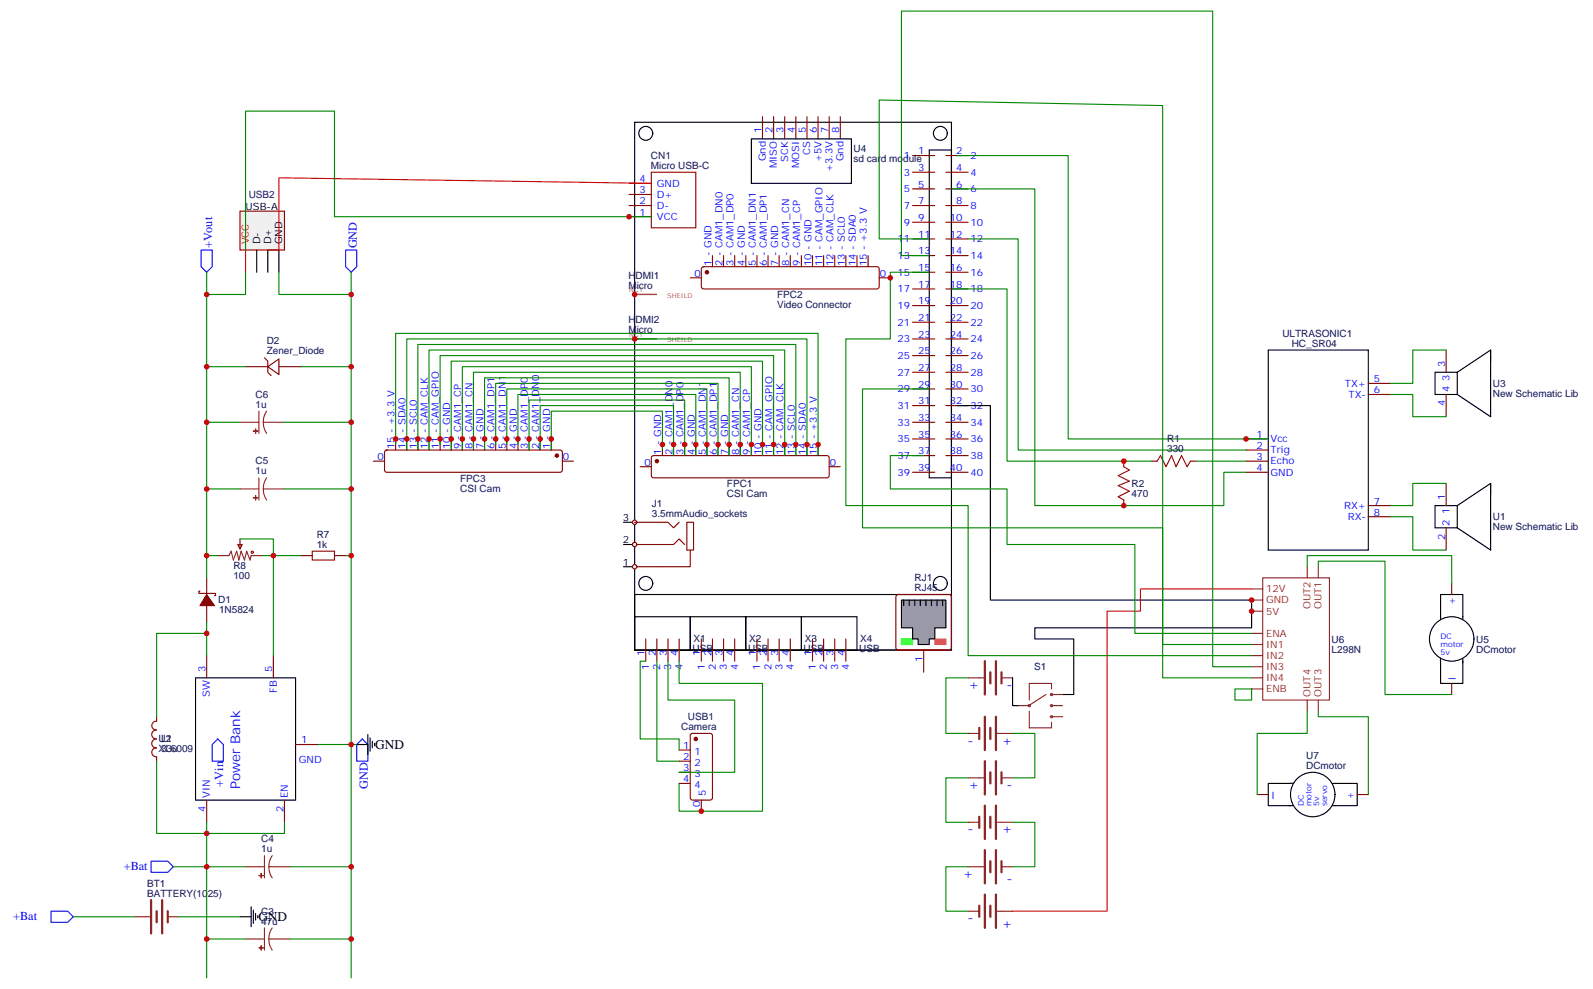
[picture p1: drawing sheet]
<svg xmlns="http://www.w3.org/2000/svg" width="506mm" height="314mm" viewBox="0 0 506 314" stroke-linecap="round" stroke-linejoin="round" font-family="sans-serif">
<g fill="none" stroke="#000" stroke-width=".35">
<path d="M201.4 38.8h100.5v167.6h-100.5zM294.9 47.6h7v104.1h-7zM201.4 188.7h100.5v17.7h-100.5z"/>
<circle cx="204.9" cy="42.3" r="2.2"/>
<circle cx="298.4" cy="42.3" r="2.2"/>
<circle cx="204.9" cy="185.2" r="2.2"/>
<circle cx="298.4" cy="185.2" r="2.2"/>
</g>
<g fill="none" stroke="#870000" stroke-width=".35">
<path d="M289.6 49.4h7.1M289.6 54.7h7.1M289.6 60h7.1M300.2 49.4h7M300.2 54.7h7M300.2 60h7M289.6 65.3h7.1M289.6 70.6h7.1M289.6 75.8h7.1M300.2 65.3h7M300.2 70.6h7M300.2 75.8h7"/>
<path d="M289.6 81.1h7.1M289.6 86.4h7.1M289.6 91.7h7.1M289.6 97h7.1M300.2 81.1h7M300.2 86.4h7M300.2 91.7h7M300.2 97h7M289.6 102.3h7.1M289.6 107.6h7.1M289.6 112.9h7.1M289.6 118.2h7.1"/>
<path d="M300.2 102.3h7M300.2 107.6h7M300.2 112.9h7M300.2 118.2h7M289.6 123.5h7.1M289.6 128.8h7.1M289.6 134.1h7.1M289.6 139.3h7.1M300.2 123.5h7M300.2 128.8h7M300.2 134.1h7M300.2 139.3h7"/>
<path d="M289.6 144.6h7.1M289.6 149.9h7.1M300.2 144.6h7M300.2 149.9h7M284.5 188.9l.5-.2h16.2l.5 .2 .2 .5v16.3l-.2 .5-.5 .2h-16.2l-.5-.3-.2-.4v-16.3z"/>
</g>
<path d="M286.1 202.8h3.5v1.8h-3.5z" fill="#0f0" stroke="#0f0" stroke-width=".35"/>
<path d="M296.7 202.8h3.5v1.8h-3.5z" fill="#fc0" stroke="#fc0" stroke-width=".35"/>
<path d="M286.1 190.5h14.1v8.8h-3.5v3.5h-1.8v1.8h-3.5v-1.8h-1.8v-3.5h-3.5z" fill="#999" stroke="#000" stroke-width=".35"/>
<g fill="none" stroke="#000" stroke-width=".35">
<path d="M197.9 179.9h3.5M197.9 172.9h3.5M197.9 165.8h3.5M201.4 195.8h17.6v10.6h-17.6zM219 195.8h17.7v10.6h-17.7zM236.7 195.8h17.6v10.6h-17.6zM254.3 195.8h17.7v10.6h-17.7zM286.8 190.5v1.8M288.5 190.5v1.8M290.3 190.5v1.8M292.1 190.5v1.8M293.8 190.5v1.8"/>
<path d="M295.6 190.5v1.8M297.4 190.5v1.8M299.1 190.5v1.8"/>
</g>
<g fill="none" stroke="#870000" stroke-width=".35">
<path d="M201.4 172.9h12.3l1.8-1.8 1.8 1.8M201.4 179.9h7.1M204.9 202.8v7.1M208.5 202.8v7.1M212 202.8v7.1M215.5 202.8v7.1M222.6 202.8v7.1M226.1 202.8v7.1M229.6 202.8v7.1M233.2 202.8v7.1M240.2 202.8v7.1M243.7 202.8v7.1"/>
<path d="M247.3 202.8v7.1M250.8 202.8v7.1M257.8 202.8v7.1M261.4 202.8v7.1M264.9 202.8v7.1M268.4 202.8v7.1M293.1 206.4v7"/>
</g>
<g fill="#f0f0f0" stroke="#870000" stroke-width=".35">
<circle cx="201.4" cy="179.9" r=".71"/>
<circle cx="201.4" cy="172.9" r=".71"/>
<circle cx="201.4" cy="165.8" r=".71"/>
</g>
<g fill="none" stroke="#870000" stroke-width=".35">
<path d="M242 37v7.1M245.5 37v7.1M249 37v7.1M252.6 37v7.1M256.1 37v7.1M259.6 37v7.1M263.1 37v7.1M266.7 37v7.1M199.6 58.2h7.1M206.7 54.7h14.1v17.6h-14.1zM199.6 68.8h7.1M199.6 65.3h7.1"/>
<path d="M199.6 61.7h7.1M219 88.2h3.6M222.8 84.9l.5-.2h55l.5 .2 .2 .5v5.6l-.2 .5-.5 .2h-55l-.5-.2-.2-.5v-5.6zM226.1 81.1v3.6M229.6 81.1v3.6M233.2 81.1v3.6M236.7 81.1v3.6M240.2 81.1v3.6M243.7 81.1v3.6M247.3 81.1v3.6M250.8 81.1v3.6M254.3 81.1v3.6"/>
<path d="M257.8 81.1v3.6M261.4 81.1v3.6M264.9 81.1v3.6M268.4 81.1v3.6M272 81.1v3.6M275.5 81.1v3.6M279 88.2h3.5M125.6 139.3v3.6M129.1 139.3v3.6M132.6 139.3v3.6M136.1 139.3v3.6M139.7 139.3v3.6"/>
<path d="M143.2 139.3v3.6M146.7 139.3v3.6M150.2 139.3v3.6M153.8 139.3v3.6M157.3 139.3v3.6M160.8 139.3v3.6M164.4 139.3v3.6M167.9 139.3v3.6M171.4 139.3v3.6M174.9 139.3v3.6M118.5 146.4h3.5M122.3 143.1l.4-.2h55.1l.5 .2 .2 .5v5.6l-.3 .5-.4 .2h-55.1l-.5-.2-.2-.5v-5.6z"/>
<path d="M178.5 146.4h3.5M203.2 148.2h3.5M206.9 144.8l.5-.2h55l.5 .2 .2 .5v5.7l-.2 .5-.5 .2h-55l-.5-.2-.2-.5v-5.7zM210.2 141.1v3.5M213.7 141.1v3.5M217.3 141.1v3.5M220.8 141.1v3.5M224.3 141.1v3.5M227.9 141.1v3.5M231.4 141.1v3.5M234.9 141.1v3.5M238.4 141.1v3.5"/>
<path d="M242 141.1v3.5M245.5 141.1v3.5M249 141.1v3.5M252.6 141.1v3.5M256.1 141.1v3.5M259.6 141.1v3.5M263.1 148.2h3.6M75.5 172.9h1.4l-.7 1.4zM76.2 171.1v3.2M201.4 165.8h10.6l1.7 1.8 1.8-1.8M219 174.6h-1v-8.8h2.1v8.8h-1.1v5.3h-10.5M63.5 187.7h-.4v.7h5.3v.7h-.3"/>
<path d="M65.6 183.4v5.3M65.6 192.3v5.3M65.6 208.1v7.1M86.7 208.1v7.1M49.7 229a1.4 1.4 0 0 0-1.5 1.4 1.4 1.4 0 0 0 1.5 1.4 1.43 1.43 0 0 0-1.6 1.4 1.43 1.43 0 0 0 1.6 1.4 1.41 1.41 0 0 0-1.5 1.4 1.41 1.41 0 0 0 1.5 1.4 1.41 1.41 0 0 0-1.5 1.4 1.41 1.41 0 0 0 1.5 1.4M49.7 227.5v1.5M93.8 236.4h7.1M49.7 240.2v1.5M65.6 254v7.1M90.3 254v7.1"/>
</g>
<path d="M201.4 93.5h6.9M201.4 107.6h6.9" fill="none" stroke="#a64a4a" stroke-width=".35"/>
<g fill="#870000" stroke="#870000" stroke-width=".35">
<path d="M65.6 188.7l2.5 3.6h-4.6z"/>
<circle cx="208.5" cy="146.4" r=".53"/>
<circle cx="224.3" cy="86.4" r=".53"/>
<circle cx="176.7" cy="144.6" r=".53"/>
</g>
<path d="M238.4 44.1h31.8v14.1h-31.8zM62.1 215.2h31.7v38.8h-31.7zM113.2 236.4h3.5M116.7 233.2v6.3M117.4 234.2v4.3M118.1 235.3v2.1M118.9 236v.7M76.2 291h3.5M79.7 287.9v6.3M80.4 288.9v4.3M81.1 290v2.1M81.8 290.7v.7" fill="none" stroke="#000" stroke-width=".35"/>
<g fill="none" stroke="#008700" stroke-width=".35">
<path d="M76.2 134.1h-10.6v21.1M90.3 134.1h21.1v21.1M76.2 155.2h-10.6v21.2M90.3 155.2h21.1v21.2M125.6 141.1v-35.3h134v38.8M129.1 142.9v-35.3h127v37M132.6 142.9v-33.5h120v35.2M136.1 142.9v-31.8h112.9v33.5M139.7 141.1v-28.2h105.8v31.7M143.2 142.9v-28.2h98.8v29.9M146.7 142.9v-26.5h91.7v28.2M150.2 142.9v-24.7h84.7v26.4"/>
<path d="M153.8 142.9v-23h77.6v24.7M157.3 141.1v-19.4h70.6v22.9M160.8 141.1v-17.6h63.5v21.1M164.4 141.1v-15.9h56.4v19.4M167.9 142.9v-15.9h49.4v17.6M171.4 142.9v-14.1h42.3v15.8M174.9 142.9v-12.4h35.3v12.4M69.1 176.4h-3.5v7M76.2 171.1h10.5v5.3h-3.5M95.6 176.4h-8.9v31.7M109.7 176.4h1.7v60h1.8M65.6 197.6v3.5"/>
<path d="M65.6 208.1v-7h-15.9v26.4M100.9 236.4h10.5v38.8M49.7 241.7v22.9h40.6v-3.5M65.6 261.1v14.1h-10.6M77.9 275.2h-12.3v22.9M92 275.2h19.4v22.9M23.2 291h19.5M56.8 291h19.4M77.9 298.1h-12.3v12.3M92 298.1h19.4v12.3"/>
</g>
<path d="M47.9 285.7v10.6M49.7 289.3v3.5M51.5 285.7v10.6M53.2 289.3v3.5" fill="none" stroke="#8c2424" stroke-width=".71"/>
<g fill="none" stroke="#8c2424" stroke-width=".35">
<path d="M76.2 134.1h6M82.2 130.5v7.1M83.6 134.1l.2 1.8 .8 1.7M83.6 134.1h6.7M84.6 130.5l-.8 1.7-.2 1.9M76.2 155.2h6M82.2 151.7v7M83.6 155.2l.2 1.9 .8 1.6M83.6 155.2h6.7M84.6 151.7l-.8 1.7-.2 1.8M69.1 176.4h3.5l.7-1.4 .7 2.8 1.1-2.8 .7 2.8 .7-2.8 1.1 2.8 .7-2.8 1 2.8 .4-1.4h3.5M77.9 275.2h6"/>
<path d="M83.9 271.6v7.1M85.3 275.2l.3 1.8 .8 1.7M85.3 275.2h6.7M86.4 271.6l-.8 1.7-.3 1.9M42.7 291h4.9M53.2 291h3.6M77.9 298.1h6M83.9 294.6v7M85.3 298.1l.3 1.8 .8 1.7M85.3 298.1h6.7M86.4 294.6l-.8 1.6-.3 1.9"/>
</g>
<path d="M69.1 234.6l1.8 1.8v5.3h-3.6v-5.3zM115 234.6l1.7 1.8v5.3h-3.5v-5.3zM47.9 273.4h5.3l1.8 1.8-1.8 1.7h-5.3zM16.2 289.3h5.3l1.7 1.7-1.7 1.8h-5.3z" fill="none" stroke="#00f" stroke-width=".35"/>
<g fill="#8c2424" stroke="#8c2424" stroke-width=".35">
<path d="M82.9 300.2v1.4z"/>
<path d="M82.2 300.9h1.4z"/>
<path d="M82.9 277.3v1.4z"/>
<path d="M82.2 278h1.4z"/>
<path d="M81.1 157.3v1.4z"/>
<path d="M80.4 158h1.4z"/>
<path d="M81.1 136.2v1.4z"/>
<path d="M80.4 136.8l1.4 .1z"/>
</g>
<circle cx="80" cy="175.3" r=".35" fill="none" stroke="#a10000" stroke-width=".35"/>
<path d="M85 116.4l3.5-2.5v5z" fill="#fff" stroke="#870000" stroke-width=".35"/>
<path d="M77.9 116.4h7.1M83.9 113.6l1.1 1.1v3.5l1 1M88.5 116.4h7.1" fill="none" stroke="#870000" stroke-width=".35"/>
<path d="M77.9 116.4h-12.3v17.7M95.6 116.4h15.8v17.7" fill="none" stroke="#008700" stroke-width=".35"/>
<path d="M76.2 67h14.1v12.4h-14.1z" fill="#f0f0f0" stroke="#870000" stroke-width=".35"/>
<path d="M206.7 58.2l-118.2-1.8v23h-3.5M77.9 79.4v7M397.2 187h-35.3v7h-10.6v95.3h-30" fill="none" stroke="#f00" stroke-width=".35"/>
<g fill="none" stroke="#000" stroke-width=".35">
<path d="M81.5 79.4v7M85 79.4v7M88.5 79.4v7M402.5 111.1h31.7v63.5h-31.7zM455.4 118.2h7.1v7h-7.1zM473 114.7v-3.6l-10.5 7.1M473 111.1v21.2l-10.5-7.1M303.7 128.8h10.6v61.7h82.9v8.8h-68.8v3.5h12.3v17.7h-3.5M473 157v-3.5l-10.5 7M473 153.5v21.1l-10.5-7M455.4 160.5h7.1v7.1h-7.1zM464.2 195.8v-7.1h-7v8"/>
<path d="M464.2 195.7v.9M321.3 215.2v8.8h1.8M457.1 208.9v1.1M457.2 209.9v7.1h7v-7.1M464.2 209.2v1.2M409.1 255.8h1.2M409.4 248.7h1.1M409.5 248.7h-7v7.1h7M422.7 248.7h8v7.1h-7M422.9 255.8h.9"/>
<circle cx="460.7" cy="202.8" r="7.1"/>
<circle cx="416.6" cy="252.2" r="7.1"/>
</g>
<g fill="none" stroke="#008700" stroke-width=".35">
<path d="M301.9 60h26.5v100.5h60v-10.6h7M303.7 49.4h35.3v89.9h63.5M206.7 68.8h-100.5v-33.5h-28.3v44.1M294.9 75.8h-15.9v-44l90 1.7v181.7h28.2M307.2 75.8h15.9v67.1h72.3M65.6 86.4v7.1M77.9 86.4v7.1h-12.3v22.9M88.5 86.4v7.1h22.9v22.9M111.4 86.4v7.1M294.9 86.4h-12.4v21.2h-14.1v52.9h38.8v47.6h90M294.9 81.1h-8.8v-77.6h98.7v208.2h12.4M301.9 91.7h17.7v54.7h45.8"/>
<path d="M458.9 111.1h-10.6v10.6h-7M294.9 123.5h-21.2v44.1h95.3v37h28.2M441.3 125.2h7v7.1h10.6M293.1 144.6h-10.6v10.6h37.1v17.7h40.6v28.2h37M379.6 146.4h15.8M458.9 153.5h-10.6v7h-7M414.8 179.9v-3.5h45.9v8.8M418.4 179.9v-1.7h21.1v42.3h21.2M441.3 164h7v10.6h10.6M204.9 209.9h-1.7v24.7h12.3v3.5M208.5 209.9v31.8h7M212 209.9v12.3h21.2v23h-17.7"/>
<path d="M215.5 209.9v7.1h26.5v40.5h-26.5v-8.8M307.2 215.2h-7v17.6h7M391.9 218.7h5.3v3.5h-5.3zM321.3 232.8h7.1v14.1h-7.1M414.8 225.8v7h-15.8v19.4M418.4 225.8v1.7h15.8v24.7M307.2 246.9h-7v14.2h7M307.2 275.2h-7v14.1h7M321.3 261.1h7.1v14.1h-7.1"/>
</g>
<path d="M63.8 79.4h3.5v5.3l-1.7 1.7-1.8-1.7zM109.7 79.4h3.5v5.3l-1.8 1.7-1.7-1.7z" fill="none" stroke="#00f" stroke-width=".35"/>
<path d="M356.6 148.2l1.8 1-3.5 1.8 3.5 1.8-3.5 1.4 3.5 1.7-3.5 1.8 1.7 1M367.2 146.4l1.1-1.8 1.7 3.6 1.8-3.6 1.4 3.6 1.8-3.6 1.7 3.6 1.1-1.8M99.1 175h7.1v2.8h-7.1z" fill="none" stroke="#a10000" stroke-width=".35"/>
<g fill="none" stroke="#870000" stroke-width=".35">
<path d="M458.9 111.1v7.1M395.4 139.3h7.1M434.2 121.7h7.1M434.2 125.2h7.1M458.9 125.2v7.1M356.6 146.4v1.8M356.6 158.7v1.8M365.4 146.4h1.8M377.8 146.4h1.8M395.4 142.9h7.1M395.4 146.4h7.1M395.4 149.9h7.1"/>
<path d="M458.9 153.5v7M95.6 176.4h3.5M106.2 176.4h3.5M434.2 160.5h7.1M434.2 164h7.1M458.9 167.6v7M460.7 185.2v3.5M460.7 217v3.5M215.5 238.1h3.5M219.3 233l.4-.2h5.7l.6 .5 .1 20-.5 .6-5.9 .1-.6-.5-.1-20zM215.5 241.7h3.5M215.5 245.2h3.5"/>
<path d="M215.5 248.7h3.5M222.6 254v3.5M399 252.2h3.5M430.7 252.2h3.5"/>
</g>
<g fill="none" stroke="#8c2424" stroke-width=".35">
<path d="M414.8 179.9v3.5M418.4 179.9v3.5M397.2 187h3.5M397.2 190.5h3.5M397.2 194h3.5M400.7 183.4h21.2v38.8h-21.2zM307.2 215.2h5M317.8 215.2h3.5M333.7 218.7v-1.7h-7.1v5.2M397.2 204.6h3.5M397.2 201.1h3.5M397.2 208.1h3.5"/>
<path d="M397.2 211.7h3.5M397.2 218.7h3.5M397.2 215.2h3.5M307.2 232.8h3.6M316.4 232.8h4.9M323.1 224h3.5M326.6 225.8v5.3h7.1v-1.8M331.9 220.5l-4.9 3.2M333.7 220.5h3.5M333.7 224h3.5M333.7 227.5h3.5M414.8 222.2v3.6"/>
<path d="M418.4 222.2v3.6M307.2 246.9h5M317.8 246.9h3.5M307.2 261.1h3.6M307.2 275.2h5M316.4 261.1h4.9M317.8 275.2h3.5M307.2 289.3h3.6M316.4 289.3h4.9"/>
<circle cx="326.6" cy="224" r=".35"/>
<circle cx="333.7" cy="227.5" r=".35"/>
<circle cx="333.7" cy="224" r=".35"/>
<circle cx="333.7" cy="220.5" r=".35"/>
</g>
<g fill="none" stroke="#8c2424" stroke-width=".71">
<path d="M312.5 209.9v10.6M314.3 213.4v3.6M316.1 209.9v10.6M317.8 213.4v3.6M310.8 231.1v3.5M312.5 227.5v10.6M314.3 231.1v3.5M316.1 227.5v10.6M310.8 259.3v3.5M312.5 241.7v10.5M312.5 255.8v10.5M314.3 245.2v3.5"/>
<path d="M314.3 259.3v3.5M316.1 241.7v10.5M316.1 255.8v10.5M317.8 245.2v3.5M312.5 269.9v10.6M314.3 273.4v3.5M316.1 269.9v10.6M317.8 273.4v3.5M310.8 287.5v3.5M312.5 284v10.6M314.3 287.5v3.5M316.1 284v10.6"/>
</g>
<circle cx="220.8" cy="234.6" r=".53" fill="#870000" stroke="#870000" stroke-width=".35"/>
<g fill="#c00">
<circle cx="201.4" cy="107.6" r=".88"/>
<circle cx="201.4" cy="93.5" r=".88"/>
<circle cx="210.2" cy="141.1" r=".88"/>
<circle cx="174.9" cy="139.3" r=".88"/>
<circle cx="213.7" cy="141.1" r=".88"/>
<circle cx="171.4" cy="139.3" r=".88"/>
<circle cx="217.3" cy="141.1" r=".88"/>
<circle cx="167.9" cy="139.3" r=".88"/>
<circle cx="220.8" cy="141.1" r=".88"/>
<circle cx="164.4" cy="139.3" r=".88"/>
<circle cx="224.3" cy="141.1" r=".88"/>
<circle cx="160.8" cy="139.3" r=".88"/>
<circle cx="227.9" cy="141.1" r=".88"/>
<circle cx="157.3" cy="139.3" r=".88"/>
<circle cx="231.4" cy="141.1" r=".88"/>
<circle cx="153.8" cy="139.3" r=".88"/>
<circle cx="234.9" cy="141.1" r=".88"/>
<circle cx="150.2" cy="139.3" r=".88"/>
<circle cx="238.4" cy="141.1" r=".88"/>
<circle cx="146.7" cy="139.3" r=".88"/>
<circle cx="242" cy="141.1" r=".88"/>
<circle cx="143.2" cy="139.3" r=".88"/>
<circle cx="245.5" cy="141.1" r=".88"/>
<circle cx="139.7" cy="139.3" r=".88"/>
<circle cx="249" cy="141.1" r=".88"/>
<circle cx="136.1" cy="139.3" r=".88"/>
<circle cx="252.6" cy="141.1" r=".88"/>
<circle cx="132.6" cy="139.3" r=".88"/>
<circle cx="256.1" cy="141.1" r=".88"/>
<circle cx="129.1" cy="139.3" r=".88"/>
<circle cx="259.6" cy="141.1" r=".88"/>
<circle cx="125.6" cy="139.3" r=".88"/>
<circle cx="65.6" cy="93.5" r=".88"/>
<circle cx="111.4" cy="116.4" r=".88"/>
<circle cx="65.6" cy="134.1" r=".88"/>
<circle cx="111.4" cy="155.2" r=".88"/>
<circle cx="65.6" cy="176.4" r=".88"/>
<circle cx="65.6" cy="201.1" r=".88"/>
<circle cx="111.4" cy="236.4" r=".88"/>
<circle cx="111.4" cy="275.2" r=".88"/>
<circle cx="65.6" cy="264.6" r=".88"/>
<circle cx="65.6" cy="298.1" r=".88"/>
<circle cx="111.4" cy="298.1" r=".88"/>
<circle cx="65.6" cy="275.2" r=".88"/>
<circle cx="86.7" cy="176.4" r=".88"/>
<circle cx="65.6" cy="155.2" r=".88"/>
<circle cx="111.4" cy="134.1" r=".88"/>
<circle cx="65.6" cy="116.4" r=".88"/>
<circle cx="111.4" cy="93.5" r=".88"/>
<circle cx="111.4" cy="176.4" r=".88"/>
<circle cx="395.4" cy="139.3" r=".88"/>
<circle cx="199.6" cy="68.8" r=".88"/>
<circle cx="356.6" cy="146.4" r=".88"/>
<circle cx="356.6" cy="160.5" r=".88"/>
<circle cx="397.2" cy="190.5" r=".88"/>
<circle cx="397.2" cy="194" r=".88"/>
<circle cx="282.5" cy="88.2" r=".88"/>
<circle cx="222.6" cy="257.5" r=".88"/>
</g>
<g font-size="4.2" fill="#00f">
<text x="307.3" y="218.7">+</text>
<text x="319.4" y="218.7">-</text>
<text x="307.1" y="236.4">-</text>
<text x="317.9" y="236.4">+</text>
<text x="76.2" y="250.5" transform="rotate(-90 76.2 250.5)">Power Bank</text>
<text x="307.3" y="250.5">+</text>
<text x="319.4" y="250.5">-</text>
<text x="307.1" y="264.6">-</text>
<text x="317.9" y="264.6">+</text>
<text x="305.5" y="278.7">+</text>
<text x="319.4" y="280.5">-</text>
<text x="307.1" y="292.8">-</text>
<text x="317.9" y="294.6">+</text>
</g>
<g font-size="4.2">
<text x="119" y="237.8">GND</text>
<text x="82" y="292.5">GND</text>
</g>
<g font-size="3.9" fill="#00f">
<text x="67.3" y="78.8" transform="rotate(-90 67.3 78.8)">+Vout</text>
<text x="113.2" y="78.8" transform="rotate(-90 113.2 78.8)">GND</text>
<text x="70.9" y="249.7" transform="rotate(-90 70.9 249.7)">+Vin</text>
<text x="116.7" y="250.3" transform="rotate(-90 116.7 250.3)">GND</text>
<text x="39.3" y="276">+Bat</text>
<text x="4.2" y="292.1">+Bat</text>
</g>
<g font-size="3.2" fill="#00f">
<text x="241.6" y="42.3" transform="rotate(-90 241.6 42.3)">1</text>
<text x="245.1" y="42.3" transform="rotate(-90 245.1 42.3)">2</text>
<text x="248.7" y="42.3" transform="rotate(-90 248.7 42.3)">3</text>
<text x="252.2" y="42.3" transform="rotate(-90 252.2 42.3)">4</text>
<text x="255.7" y="42.3" transform="rotate(-90 255.7 42.3)">5</text>
<text x="259.3" y="42.3" transform="rotate(-90 259.3 42.3)">6</text>
<text x="262.8" y="42.3" transform="rotate(-90 262.8 42.3)">7</text>
<text x="266.3" y="42.3" transform="rotate(-90 266.3 42.3)">8</text>
<text x="243" y="51.2" transform="rotate(-90 243 51.2)">Gnd</text>
<text x="246.6" y="53.5" transform="rotate(-90 246.6 53.5)">MISO</text>
<text x="250.1" y="51.4" transform="rotate(-90 250.1 51.4)">SCK</text>
<text x="253.6" y="53.5" transform="rotate(-90 253.6 53.5)">MOSI</text>
<text x="257.1" y="49.2" transform="rotate(-90 257.1 49.2)">CS</text>
<text x="260.7" y="51.6" transform="rotate(-90 260.7 51.6)">+5V</text>
<text x="267.7" y="51.2" transform="rotate(-90 267.7 51.2)">Gnd</text>
<text x="286.9" y="50.4">1</text>
<text x="291.4" y="49">1</text>
<text x="303.5" y="49">2</text>
<text x="307.9" y="50.4">2</text>
<text x="202.9" y="57.9">4</text>
<text x="208.5" y="59.3">GND</text>
<text x="264.2" y="54.8" transform="rotate(-90 264.2 54.8)">+3.3V</text>
<text x="286.9" y="55.7">3</text>
<text x="291.4" y="54.3">3</text>
<text x="291.4" y="59.6">5</text>
<text x="303.5" y="54.3">4</text>
<text x="303.5" y="59.6">6</text>
<text x="307.9" y="55.7">4</text>
<text x="202.9" y="64.9">2</text>
<text x="202.9" y="61.4">3</text>
<text x="208.5" y="62.8">D+</text>
<text x="286.9" y="61">5</text>
<text x="291.4" y="64.9">7</text>
<text x="303.5" y="64.9">8</text>
<text x="307.9" y="61">6</text>
<text x="202.9" y="68.4">1</text>
<text x="208.5" y="69.8">VCC</text>
<text x="208.5" y="66.3">D-</text>
<text x="286.9" y="66.3">7</text>
<text x="286.9" y="71.6">9</text>
<text x="291.4" y="70.2">9</text>
<text x="301.4" y="70.2">10</text>
<text x="307.9" y="66.3">8</text>
<text x="307.9" y="71.6">10</text>
<text x="284.9" y="76.9">11</text>
<text x="291.4" y="75.5">11</text>
<text x="301.4" y="75.5">12</text>
<text x="307.9" y="76.9">12</text>
<text x="284.9" y="82.2">13</text>
<text x="291.4" y="80.8">13</text>
<text x="301.4" y="80.8">14</text>
<text x="307.9" y="82.2">14</text>
<text x="220.4" y="87.8">0</text>
<text x="225.7" y="84.5" transform="rotate(-90 225.7 84.5)">1 - GND</text>
<text x="229.3" y="84.5" transform="rotate(-90 229.3 84.5)">2 - CAM1_DN0</text>
<text x="232.8" y="84.5" transform="rotate(-90 232.8 84.5)">3 - CAM1_DP0</text>
<text x="236.3" y="84.5" transform="rotate(-90 236.3 84.5)">4 - GND</text>
<text x="239.9" y="84.5" transform="rotate(-90 239.9 84.5)">5 - CAM1_DN1</text>
<text x="243.4" y="84.5" transform="rotate(-90 243.4 84.5)">6 - CAM1_DP1</text>
<text x="246.9" y="84.5" transform="rotate(-90 246.9 84.5)">7 - GND</text>
<text x="250.4" y="84.5" transform="rotate(-90 250.4 84.5)">8 - CAM1_CN</text>
<text x="254" y="84.5" transform="rotate(-90 254 84.5)">9 - CAM1_CP</text>
<text x="257.5" y="84.5" transform="rotate(-90 257.5 84.5)">10 - GND</text>
<text x="261" y="84.5" transform="rotate(-90 261 84.5)">11 - CAM_GPIO</text>
<text x="264.5" y="84.5" transform="rotate(-90 264.5 84.5)">12 - CAM_CLK</text>
<text x="268.1" y="84.5" transform="rotate(-90 268.1 84.5)">13 - SCL0</text>
<text x="271.6" y="84.5" transform="rotate(-90 271.6 84.5)">14 - SDA0</text>
<text x="275.1" y="84.5" transform="rotate(-90 275.1 84.5)">15 - +3.3 V</text>
<text x="279.2" y="87.8">0</text>
<text x="284.9" y="87.5">15</text>
<text x="291.4" y="86.1">15</text>
<text x="301.4" y="86.1">16</text>
<text x="307.9" y="87.5">16</text>
<text x="284.9" y="92.8">17</text>
<text x="291.4" y="91.4">17</text>
<text x="301.4" y="91.4">18</text>
<text x="307.9" y="92.8">18</text>
<text x="284.9" y="98.1">19</text>
<text x="291.4" y="96.7">19</text>
<text x="291.4" y="102">21</text>
<text x="301.4" y="96.7">20</text>
<text x="301.4" y="102">22</text>
<text x="307.9" y="98.1">20</text>
<text x="284.9" y="103.4">21</text>
<text x="291.4" y="107.2">23</text>
<text x="301.4" y="107.2">24</text>
<text x="307.9" y="103.4">22</text>
<text x="284.9" y="108.7">23</text>
<text x="284.9" y="113.9">25</text>
<text x="291.4" y="112.5">25</text>
<text x="301.4" y="112.5">26</text>
<text x="307.9" y="108.7">24</text>
<text x="307.9" y="113.9">26</text>
<text x="284.9" y="119.2">27</text>
<text x="291.4" y="117.8">27</text>
<text x="301.4" y="117.8">28</text>
<text x="307.9" y="119.2">28</text>
<text x="458.6" y="116.4" transform="rotate(-90 458.6 116.4)">3</text>
<text x="284.9" y="124.5">29</text>
<text x="291.4" y="123.1">29</text>
<text x="301.4" y="123.1">30</text>
<text x="307.9" y="124.5">30</text>
<text x="426.8" y="122.8">TX+</text>
<text x="436" y="121.4">5</text>
<text x="436" y="124.9">6</text>
<text x="460" y="124.5" transform="rotate(-90 460 124.5)">4</text>
<text x="460" y="120.9" transform="rotate(-90 460 120.9)">3</text>
<text x="284.9" y="129.8">31</text>
<text x="291.4" y="128.4">31</text>
<text x="301.4" y="128.4">32</text>
<text x="307.9" y="129.8">32</text>
<text x="428" y="126.3">TX-</text>
<text x="458.6" y="129" transform="rotate(-90 458.6 129)">4</text>
<text x="284.9" y="135.1">33</text>
<text x="291.4" y="133.7">33</text>
<text x="301.4" y="133.7">34</text>
<text x="307.9" y="135.1">34</text>
<text x="125.2" y="142.7" transform="rotate(-90 125.2 142.7)">15 - +3.3 V</text>
<text x="128.7" y="142.7" transform="rotate(-90 128.7 142.7)">14 - SDA0</text>
<text x="132.3" y="142.7" transform="rotate(-90 132.3 142.7)">13 - SCL0</text>
<text x="135.8" y="142.7" transform="rotate(-90 135.8 142.7)">12 - CAM_CLK</text>
<text x="139.3" y="142.7" transform="rotate(-90 139.3 142.7)">11 - CAM_GPIO</text>
<text x="142.8" y="142.7" transform="rotate(-90 142.8 142.7)">10 - GND</text>
<text x="146.4" y="142.7" transform="rotate(-90 146.4 142.7)">9 - CAM1_CP</text>
<text x="149.9" y="142.7" transform="rotate(-90 149.9 142.7)">8 - CAM1_CN</text>
<text x="153.4" y="142.7" transform="rotate(-90 153.4 142.7)">7 - GND</text>
<text x="157" y="142.7" transform="rotate(-90 157 142.7)">6 - CAM1_DP1</text>
<text x="160.5" y="142.7" transform="rotate(-90 160.5 142.7)">5 - CAM1_DN1</text>
<text x="164" y="142.7" transform="rotate(-90 164 142.7)">4 - GND</text>
<text x="167.5" y="142.7" transform="rotate(-90 167.5 142.7)">3 - CAM1_DP0</text>
<text x="171.1" y="142.7" transform="rotate(-90 171.1 142.7)">2 - CAM1_DN0</text>
<text x="174.6" y="142.7" transform="rotate(-90 174.6 142.7)">1 - GND</text>
<text x="284.9" y="140.4">35</text>
<text x="291.4" y="139">35</text>
<text x="301.4" y="139">36</text>
<text x="307.9" y="140.4">36</text>
<text x="398.7" y="139">1</text>
<text x="398.7" y="142.5">2</text>
<text x="403.2" y="140.4">Vcc</text>
<text x="403.2" y="143.9">Trig</text>
<text x="119.8" y="146">0</text>
<text x="178.6" y="146">0</text>
<text x="204.5" y="147.8">0</text>
<text x="209.9" y="144.5" transform="rotate(-90 209.9 144.5)">1 - GND</text>
<text x="213.4" y="144.5" transform="rotate(-90 213.4 144.5)">2 - CAM1_DN0</text>
<text x="216.9" y="144.5" transform="rotate(-90 216.9 144.5)">3 - CAM1_DP0</text>
<text x="220.5" y="144.5" transform="rotate(-90 220.5 144.5)">4 - GND</text>
<text x="224" y="144.5" transform="rotate(-90 224 144.5)">5 - CAM1_DN1</text>
<text x="227.5" y="144.5" transform="rotate(-90 227.5 144.5)">6 - CAM1_DP1</text>
<text x="231" y="144.5" transform="rotate(-90 231 144.5)">7 - GND</text>
<text x="234.6" y="144.5" transform="rotate(-90 234.6 144.5)">8 - CAM1_CN</text>
<text x="238.1" y="144.5" transform="rotate(-90 238.1 144.5)">9 - CAM1_CP</text>
<text x="241.6" y="144.5" transform="rotate(-90 241.6 144.5)">10 - GND</text>
<text x="245.1" y="144.5" transform="rotate(-90 245.1 144.5)">11 - CAM_GPIO</text>
<text x="248.7" y="144.5" transform="rotate(-90 248.7 144.5)">12 - CAM_CLK</text>
<text x="252.2" y="144.5" transform="rotate(-90 252.2 144.5)">13 - SCL0</text>
<text x="255.7" y="144.5" transform="rotate(-90 255.7 144.5)">14 - SDA0</text>
<text x="259.3" y="144.5" transform="rotate(-90 259.3 144.5)">15 - +3.3 V</text>
<text x="263.3" y="147.8">0</text>
<text x="284.9" y="145.7">37</text>
<text x="291.4" y="144.3">37</text>
<text x="291.4" y="149.6">39</text>
<text x="301.4" y="144.3">38</text>
<text x="301.4" y="149.6">40</text>
<text x="307.9" y="145.7">38</text>
<text x="398.7" y="146">3</text>
<text x="398.7" y="149.6">4</text>
<text x="403.2" y="147.5">Echo</text>
<text x="284.9" y="151">39</text>
<text x="307.9" y="151">40</text>
<text x="403.2" y="151">GND</text>
<text x="426.6" y="161.6">RX+</text>
<text x="436" y="160.2">7</text>
<text x="458.6" y="158.7" transform="rotate(-90 458.6 158.7)">1</text>
<text x="427.7" y="165.1">RX-</text>
<text x="436" y="163.7">8</text>
<text x="460" y="166.9" transform="rotate(-90 460 166.9)">2</text>
<text x="460" y="163.2" transform="rotate(-90 460 163.2)">1</text>
<text x="458.6" y="171.3" transform="rotate(-90 458.6 171.3)">2</text>
<text x="461.8" y="192" transform="rotate(-90 461.8 192)">+</text>
<text x="204.6" y="208.1" transform="rotate(-90 204.6 208.1)">1</text>
<text x="208.1" y="208.1" transform="rotate(-90 208.1 208.1)">2</text>
<text x="211.6" y="208.1" transform="rotate(-90 211.6 208.1)">3</text>
<text x="215.2" y="208.1" transform="rotate(-90 215.2 208.1)">4</text>
<text x="222.2" y="208.1" transform="rotate(-90 222.2 208.1)">1</text>
<text x="225.7" y="208.1" transform="rotate(-90 225.7 208.1)">2</text>
<text x="229.3" y="208.1" transform="rotate(-90 229.3 208.1)">3</text>
<text x="232.8" y="208.1" transform="rotate(-90 232.8 208.1)">4</text>
<text x="239.9" y="208.1" transform="rotate(-90 239.9 208.1)">1</text>
<text x="243.4" y="208.1" transform="rotate(-90 243.4 208.1)">2</text>
<text x="246.9" y="208.1" transform="rotate(-90 246.9 208.1)">3</text>
<text x="250.4" y="208.1" transform="rotate(-90 250.4 208.1)">4</text>
<text x="257.5" y="208.1" transform="rotate(-90 257.5 208.1)">1</text>
<text x="261" y="208.1" transform="rotate(-90 261 208.1)">2</text>
<text x="264.5" y="208.1" transform="rotate(-90 264.5 208.1)">3</text>
<text x="268.1" y="208.1" transform="rotate(-90 268.1 208.1)">4</text>
<text x="65.2" y="213.4" transform="rotate(-90 65.2 213.4)">3</text>
<text x="86.4" y="213.4" transform="rotate(-90 86.4 213.4)">5</text>
<text x="206" y="212.6" transform="rotate(-90 206 212.6)">1</text>
<text x="209.5" y="212.6" transform="rotate(-90 209.5 212.6)">2</text>
<text x="213" y="212.6" transform="rotate(-90 213 212.6)">3</text>
<text x="216.6" y="212.6" transform="rotate(-90 216.6 212.6)">4</text>
<text x="223.6" y="212.6" transform="rotate(-90 223.6 212.6)">1</text>
<text x="227.2" y="212.6" transform="rotate(-90 227.2 212.6)">2</text>
<text x="230.7" y="212.6" transform="rotate(-90 230.7 212.6)">3</text>
<text x="234.2" y="212.6" transform="rotate(-90 234.2 212.6)">4</text>
<text x="241.3" y="212.6" transform="rotate(-90 241.3 212.6)">1</text>
<text x="244.8" y="212.6" transform="rotate(-90 244.8 212.6)">2</text>
<text x="248.3" y="212.6" transform="rotate(-90 248.3 212.6)">3</text>
<text x="251.8" y="212.6" transform="rotate(-90 251.8 212.6)">4</text>
<text x="258.9" y="212.6" transform="rotate(-90 258.9 212.6)">1</text>
<text x="262.4" y="212.6" transform="rotate(-90 262.4 212.6)">2</text>
<text x="266" y="212.6" transform="rotate(-90 266 212.6)">3</text>
<text x="269.5" y="212.6" transform="rotate(-90 269.5 212.6)">4</text>
<text x="292.8" y="210.2" transform="rotate(-90 292.8 210.2)">1</text>
<text x="462" y="215.8" transform="rotate(-90 462 215.8)">l</text>
<text x="66.6" y="221.2" transform="rotate(-90 66.6 221.2)">SW</text>
<text x="87.8" y="219.9" transform="rotate(-90 87.8 219.9)">FB</text>
<text x="95.6" y="236">1</text>
<text x="216.8" y="237.8">1</text>
<text x="220.3" y="239.5">1</text>
<text x="94.8" y="242.4">GND</text>
<text x="216.8" y="241.3">2</text>
<text x="216.8" y="244.8">3</text>
<text x="220.3" y="243.1">2</text>
<text x="216.8" y="248.4">4</text>
<text x="220.3" y="246.6">3</text>
<text x="220.3" y="250.1">4</text>
<text x="65.2" y="257.8" transform="rotate(-90 65.2 257.8)">4</text>
<text x="66.6" y="253.3" transform="rotate(-90 66.6 253.3)">VIN</text>
<text x="89.9" y="257.8" transform="rotate(-90 89.9 257.8)">2</text>
<text x="91.3" y="253.3" transform="rotate(-90 91.3 253.3)">EN</text>
<text x="222.2" y="256.2" transform="rotate(-90 222.2 256.2)">0</text>
<text x="224" y="252.7" transform="rotate(-90 224 252.7)">5</text>
<text x="403.7" y="253.5">l</text>
<text x="427.4" y="253.3">+</text>
</g>
<g font-size="3.2" fill="#000080">
<text x="206.6" y="53.6">Micro USB-C</text>
<text x="206.6" y="50.4">CN1</text>
<text x="270.9" y="51.5">sd card module</text>
<text x="270.9" y="48.3">U4</text>
<text x="78.9" y="62.8">USB2</text>
<text x="199.4" y="88.5">HDMI1</text>
<text x="199.4" y="91.7">Micro</text>
<text x="246.6" y="94.5">FPC2</text>
<text x="246.6" y="97.7">Video Connector</text>
<text x="199.4" y="105.8">Micro</text>
<text x="199.4" y="102.7">HDMI2</text>
<text x="407" y="106.9">ULTRASONIC1</text>
<text x="84.6" y="112.5">Zener_Diode</text>
<text x="84.6" y="109.4">D2</text>
<text x="409.9" y="110.1">HC_SR04</text>
<text x="473.7" y="122.8">U3</text>
<text x="81.1" y="129.5">1u</text>
<text x="81.1" y="126.3">C6</text>
<text x="473.7" y="126">New Schematic Lib</text>
<text x="370.4" y="143.6">330</text>
<text x="370.4" y="140.4">R1</text>
<text x="81.1" y="147.5">C5</text>
<text x="81.1" y="150.6">1u</text>
<text x="146" y="152.9">FPC3</text>
<text x="230.7" y="154.5">FPC1</text>
<text x="359.1" y="154.6">R2</text>
<text x="146" y="156.1">CSI Cam</text>
<text x="206.9" y="160.9">J1</text>
<text x="230.7" y="157.7">CSI Cam</text>
<text x="359.1" y="157.8">470</text>
<text x="206.9" y="164">3.5mmAudio_sockets</text>
<text x="473.7" y="165.1">U1</text>
<text x="100.5" y="173.9">1k</text>
<text x="100.5" y="170.7">R7</text>
<text x="473.7" y="168.3">New Schematic Lib</text>
<text x="74.1" y="183.8">100</text>
<text x="74.1" y="180.6">R8</text>
<text x="290.2" y="184.5">RJ1</text>
<text x="69.3" y="191.6">D1</text>
<text x="290.2" y="187.7">RJ45</text>
<text x="69.5" y="194.7">1N5824</text>
<text x="220.1" y="203.9">X1</text>
<text x="237.7" y="203.9">X2</text>
<text x="255.4" y="203.9">X3</text>
<text x="273" y="203.9">X4</text>
<text x="468.5" y="204">U5</text>
<text x="219.7" y="207.1">USB</text>
<text x="237.4" y="207.1">USB</text>
<text x="255" y="207.1">USB</text>
<text x="272.7" y="207.1">USB</text>
<text x="422.6" y="207.1">L298N</text>
<text x="422.6" y="204">U6</text>
<text x="468.5" y="207.2">DCmotor</text>
<text x="328.2" y="212.7">S1</text>
<text x="216.2" y="231.8">Camera</text>
<text x="218.3" y="228.7">USB1</text>
<text x="50.4" y="238.8">XL6009</text>
<text x="50.4" y="235.7">U2</text>
<text x="51.1" y="238.8">33u</text>
<text x="51.1" y="235.7">L1</text>
<text x="414.5" y="244.1">DCmotor</text>
<text x="414.5" y="241">U7</text>
<text x="82.9" y="267.4">C4</text>
<text x="82.9" y="270.6">1u</text>
<text x="46.7" y="281.5">BT1</text>
<text x="46.7" y="284.7">BATTERY(1025)</text>
<text x="82.9" y="293.5">47u</text>
<text x="82.9" y="290.3">C3</text>
</g>
<g font-size="3.2">
<text x="77.9" y="66.7">USB-A</text>
<text x="82.5" y="77.6" transform="rotate(-90 82.5 77.6)">D-</text>
<text x="86" y="77.6" transform="rotate(-90 86 77.6)">D+</text>
<text x="89.6" y="77.6" transform="rotate(-90 89.6 77.6)">GND</text>
<text x="197.6" y="165.5">3</text>
<text x="197.6" y="172.5">2</text>
<text x="197.6" y="179.6">1</text>
</g>
<text font-size="3.2" fill="#f00" x="79" y="77.6" transform="rotate(-90 79 77.6)">VCC</text>
<g font-size="3.2" fill="#8d2323">
<text x="401.8" y="188">12V</text>
<text x="401.8" y="191.6">GND</text>
<text x="401.8" y="195.1">5V</text>
<text x="415.9" y="193.3" transform="rotate(-90 415.9 193.3)">OUT2</text>
<text x="419.4" y="193.3" transform="rotate(-90 419.4 193.3)">OUT1</text>
<text x="401.8" y="202.1">ENA</text>
<text x="401.8" y="205.7">IN1</text>
<text x="401.8" y="209.2">IN2</text>
<text x="401.8" y="212.7">IN3</text>
<text x="401.8" y="219.8">ENB</text>
<text x="401.8" y="216.3">IN4</text>
<text x="415.9" y="221.2" transform="rotate(-90 415.9 221.2)">OUT4</text>
<text x="419.4" y="221.2" transform="rotate(-90 419.4 221.2)">OUT3</text>
</g>
<g font-size="2.5" fill="#00f">
<text x="457.2" y="202.8">DC</text>
<text x="457.2" y="205.3">motor</text>
<text x="457.2" y="207.8">5v</text>
<text x="413.7" y="256" transform="rotate(-90 413.7 256)">DC</text>
<text x="416.2" y="256" transform="rotate(-90 416.2 256)">motor</text>
<text x="418.7" y="256" transform="rotate(-90 418.7 256)">5v</text>
<text x="421.1" y="256" transform="rotate(-90 421.1 256)">servo</text>
</g>
<g font-size="2.1" fill="#a54b4b">
<text x="199.7" y="92.8">NC1</text>
<text x="211.7" y="94.5">SHEILD</text>
<text x="199.7" y="106.9">NC1</text>
<text x="211.7" y="108.6">SHEILD</text>
</g>
</svg>
